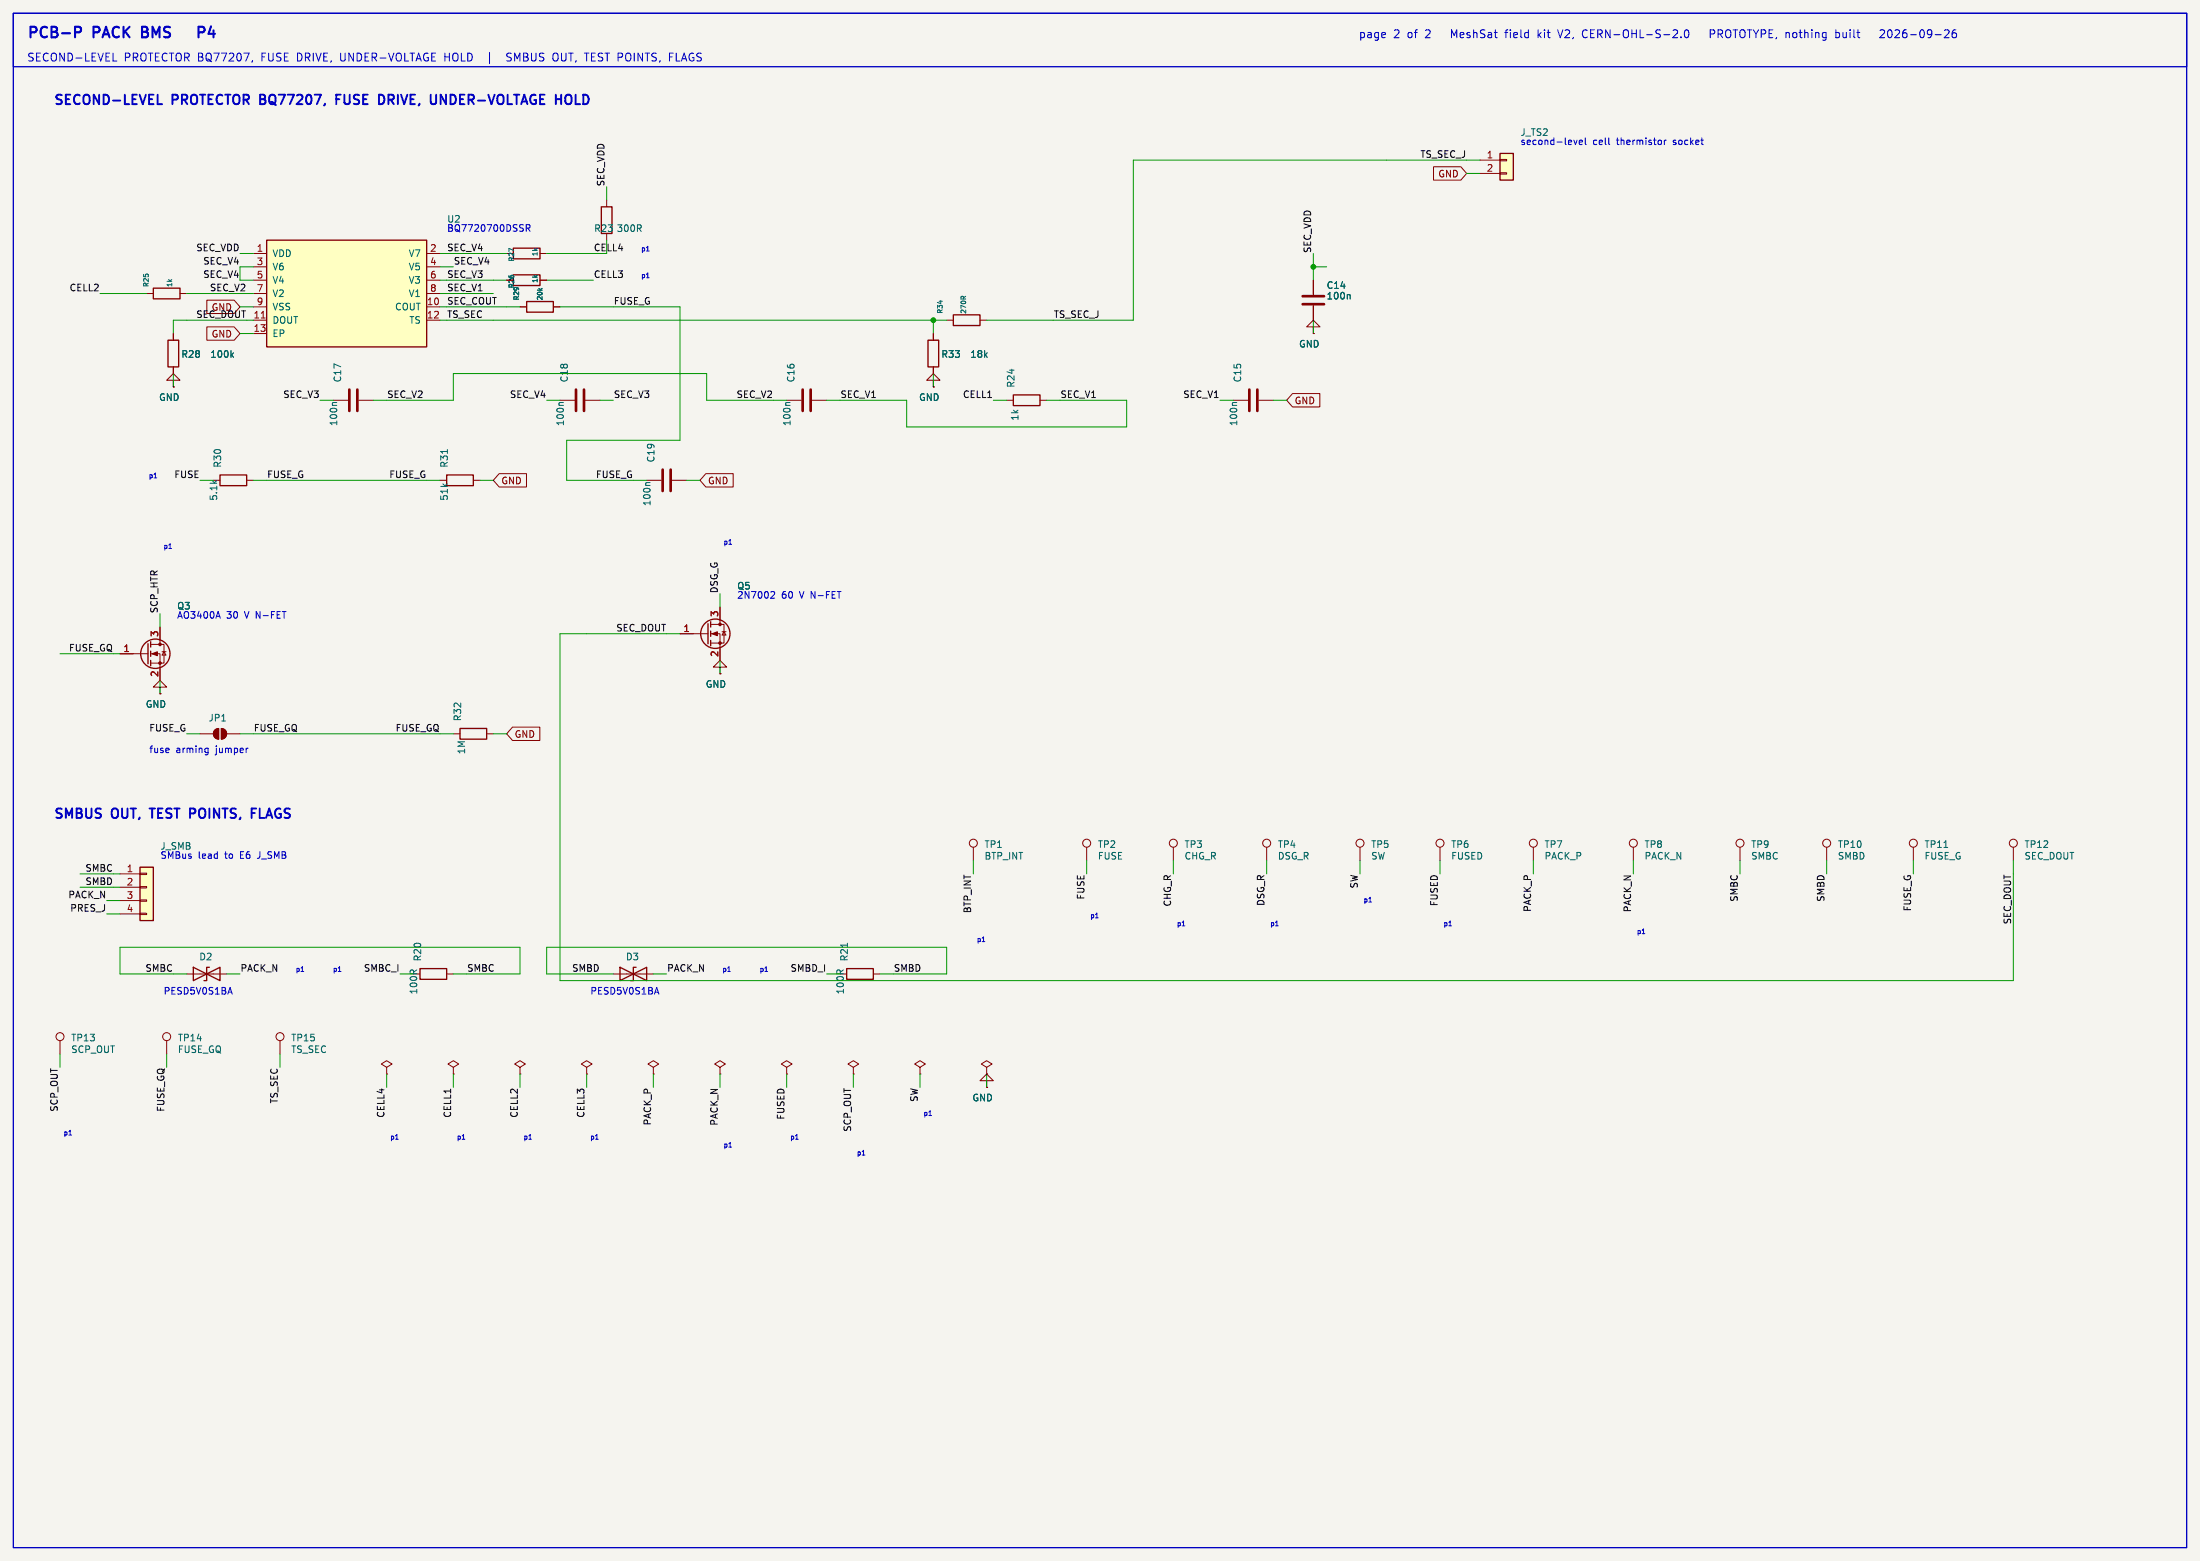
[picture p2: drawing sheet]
<svg xmlns="http://www.w3.org/2000/svg" width="419mm" height="297mm" viewBox="0 0 419 297" stroke-linecap="round" stroke-linejoin="round" font-family="sans-serif">
<path d="M-.1 0h419.2v297.2h-419.2z" fill="#f5f4ef" stroke="#f5f4ef" stroke-width=".19"/>
<path d="M97.8 47.2h5.1v2.1h-5.1z" fill="none" stroke="#840000" stroke-width=".25"/>
<path d="M96.5 48.3h1.3M102.9 48.3h1.2" fill="none" stroke="#840000" stroke-width=".19"/>
<path d="M50.8 45.7h30.5v20.3h-30.5z" fill="#ffffc2"/>
<path d="M114.6 39.4h2v5.1h-2zM29.2 54.9h5.1v2h-5.1zM50.8 45.7h30.5v20.3h-30.5zM32 64.8h2v5.1h-2z" fill="none" stroke="#840000" stroke-width=".25"/>
<g fill="none" stroke="#840000" stroke-width=".19">
<path d="M115.6 38.1v1.3M27.9 55.9h1.3M34.3 55.9h1.3M48.3 48.3h2.5M48.3 50.8h2.5M48.3 53.3h2.5M48.3 55.9h2.5M48.3 58.4h2.5M81.3 48.3h2.5M81.3 50.8h2.5M81.3 53.3h2.5M81.3 55.9h2.5"/>
<path d="M81.3 58.4h2.5M115.6 44.5v1.2M33 72.4h1.3l-1.3-1.3-1.3 1.3h1.3v1.3M33 73.7h.1M33 63.5v1.3M33 69.9v1.2M48.3 61h2.5M48.3 63.5h2.5M81.3 61h2.5"/>
</g>
<path d="M49.8 60.5h.7" fill="none" stroke="#a90000" stroke-width=".19"/>
<path d="M44.1 67.5l.4 .5M44.5 67.2l-.5 .5" fill="none" stroke="#006464" stroke-width=".19"/>
<path d="M26.7 165.1h2.5v10.2h-2.5z" fill="#ffffc2"/>
<g fill="none" stroke="#840000" stroke-width=".25">
<path d="M97.8 52.3h5.1v2.1h-5.1zM100.3 57.4h5.1v2h-5.1zM181.6 59.9h5.1v2.1h-5.1zM176.8 64.8h2v5.1h-2zM193 75.2h5.1v2h-5.1zM41.9 90.4h5.1v2.1h-5.1zM85.1 90.4h5.1v2.1h-5.1zM134.9 118.7v3.9M135.4 118.4v1M28.2 122.6v3.8M28.7 122.2v1M28.7 124v1"/>
<path d="M28.7 125.7v1M87.6 138.7h5.1v2h-5.1zM135.4 120.1v1.1M135.4 121.9v1M26.7 165.1h2.5v10.2h-2.5zM36.8 184.2v2.5l5.1-2.5v2.5zM39.9 184.2h-.5v2.5h-.5M80 184.4h5.1v2h-5.1zM118.1 184.2v2.5l5.1-2.5v2.5zM121.2 184.2h-.6v2.5h-.5M161.3 184.4h5.1v2h-5.1z"/>
<circle cx="29.6" cy="124.5" r="2.79"/>
<circle cx="136.3" cy="120.6" r="2.79"/>
</g>
<g fill="none" stroke="#840000" stroke-width=".19">
<path d="M96.5 53.3h1.3M99.1 58.4h1.2M102.9 53.3h1.2M105.4 58.4h1.3M63.5 76.2h2.8M68.3 76.2h2.8M106.7 76.2h2.8M111.5 76.2h2.8M149.9 76.2h2.8M154.7 76.2h2.8M177.8 72.4h1.3l-1.3-1.3-1.3 1.3h1.3v1.3M177.8 73.7h.1"/>
<path d="M177.8 63.5v1.3M177.8 69.9v1.2M180.3 61h1.3M186.7 61h1.3M191.8 76.2h1.2M198.1 76.2h1.3M234.9 76.2h2.8M239.8 76.2h2.8M250.2 62.2h1.3l-1.3-1.2-1.3 1.2h1.3v1.3M250.2 63.5h.1M40.6 91.4h1.3M47 91.4h1.3"/>
<path d="M83.8 91.4h1.3M90.2 91.4h1.2M123.2 91.4h2.8M128 91.4h2.8M30.5 119.4v3.3M135.4 118.9h2.5v3.5h-2.5M137.2 115.6v3.3M22.9 124.5h5.3M28.7 122.7h2.5v3.5h-2.5M28.7 124.5h1.8v5M30.5 130.8h1.2l-1.2-1.3-1.3 1.3h1.3v1.3M30.5 132.1h.1"/>
<path d="M30.9 124.1h.7M31.2 124.1l.4 .6h-.7zM38.1 139.7h2.5M40.9 139l.8-.3v2a1.02 1.02 0 0 1-1-.6 1.02 1.02 0 0 1 .2-1.1zM42.2 138.7a1.02 1.02 0 0 1 1 1 1.02 1.02 0 0 1-1 1zM43.2 139.7h2.5M86.4 139.7h1.2M92.7 139.7h1.3M129.5 120.7h5.4M135.4 120.7h1.8v5M137.2 127h1.2l-1.2-1.3-1.3 1.3h1.3v1.3M137.2 128.3h.1"/>
<path d="M137.5 120.3h.8M137.9 120.3l.4 .6h-.8zM22.9 166.4h3.8M22.9 168.9h3.8M22.9 171.5h3.8M22.9 174h3.8M26.7 166.2h1.2v.3h-1.2zM26.7 168.8h1.2v.2h-1.2zM26.7 171.3h1.2v.3h-1.2zM26.7 173.9h1.2v.2h-1.2zM185.4 161.3v2.5M207 161.3v2.5"/>
<path d="M223.5 161.3v2.5M241.3 161.3v2.5M259.1 161.3v2.5M274.3 161.3v2.5M292.1 161.3v2.5M311.1 161.3v2.5M364.5 161.3v2.5M383.5 161.3v2.5M11.4 198.1v2.6M31.7 198.1v2.6M35.6 185.4h7.6M53.3 198.1v2.6"/>
<path d="M85.1 185.4h1.3M116.8 185.4h7.7M166.4 185.4h1.2M73.7 203.2l1-.6-1-.7-1.1 .7 1.1 .6v1.3M73.7 204.5h.1M86.4 203.2l1-.6-1-.7-1.1 .7 1.1 .6v1.3M86.4 204.5h.1M99.1 203.2l1-.6-1-.7-1.1 .7 1.1 .6v1.3M99.1 204.5h.1M111.8 203.2l1-.6-1-.7-1.1 .7 1.1 .6v1.3M111.8 204.5h.1M124.5 203.2l1-.6-1-.7-1.1 .7 1.1 .6v1.3"/>
<path d="M124.5 204.5h.1M137.2 203.2l1-.6-1-.7-1.1 .7 1.1 .6v1.3M137.2 204.5h.1M149.9 203.2l1-.6-1-.7-1.1 .7 1.1 .6v1.3M149.9 204.5h.1M162.6 203.2l1-.6-1-.7-1.1 .7 1.1 .6v1.3M162.6 204.5h.1M175.3 203.2l1-.6-1-.7-1.1 .7 1.1 .6v1.3M175.3 204.5h.1M188 203.2l1-.6-1-.7-1.1 .7 1.1 .6v1.3M188 204.5h.1M188 205.7h1.2l-1.2-1.2-1.3 1.2h1.3v1.3"/>
<path d="M188 207h.1"/>
<circle cx="185.4" cy="160.5" r=".76"/>
<circle cx="207" cy="160.5" r=".76"/>
<circle cx="223.5" cy="160.5" r=".76"/>
<circle cx="241.3" cy="160.5" r=".76"/>
<circle cx="259.1" cy="160.5" r=".76"/>
<circle cx="274.3" cy="160.5" r=".76"/>
<circle cx="292.1" cy="160.5" r=".76"/>
<circle cx="311.2" cy="160.5" r=".76"/>
<circle cx="364.5" cy="160.5" r=".76"/>
<circle cx="383.5" cy="160.5" r=".76"/>
<circle cx="11.4" cy="197.4" r=".76"/>
<circle cx="31.8" cy="197.4" r=".76"/>
<circle cx="53.3" cy="197.4" r=".76"/>
</g>
<path d="M66.5 74.2v4M68.1 74.2v4M109.7 74.2v4M111.3 74.2v4M152.9 74.2v4M154.4 74.2v4M238 74.2v4M239.5 74.2v4M126.2 89.4v4.1M127.8 89.4v4.1" fill="none" stroke="#840000" stroke-width=".51"/>
<path d="M183.1 56.5h.4M184 56.4l-.5 .3M64.2 76.6h-.7l-.2 .2M107.3 76.6h-.6l-.2 .2M150.5 76.6h-.7l-.1 .2M235.6 76.6h-.7l-.1 .2M85.2 85.6v.7M123.8 91.9h-.6l-.2 .2M161.4 179.6v.7M370.3 161.3h.7" fill="none" stroke="#006464" stroke-width=".19"/>
<g fill="#840000" stroke="#840000" stroke-width=".19">
<path d="M135.6 120.7l1.1-.4v.7z"/>
<path d="M40.9 139l.8-.3v2a1.02 1.02 0 0 1-1-.6 1.02 1.02 0 0 1 .2-1.1z"/>
<path d="M42.2 138.7a1.02 1.02 0 0 1 1 1 1.02 1.02 0 0 1-1 1z"/>
<path d="M29 124.5l1-.4v.7z"/>
<circle cx="137.2" cy="118.9" r=".25"/>
<circle cx="137.2" cy="122.4" r=".25"/>
<circle cx="30.5" cy="122.7" r=".25"/>
<circle cx="30.5" cy="126.2" r=".25"/>
</g>
<path d="M285.7 29.2h2.6v5.1h-2.6z" fill="#ffffc2"/>
<path d="M285.7 29.2h2.6v5.1h-2.6z" fill="none" stroke="#840000" stroke-width=".25"/>
<g fill="none" stroke="#840000" stroke-width=".19">
<path d="M273.1 31.7h5.2l1.1 1.3-1.1 1.3h-5.2zM281.9 30.5h3.8M281.9 33h3.8M285.7 30.4h1.3v.2h-1.3zM285.7 32.9h1.3v.2h-1.3zM39.4 57.1h5.2l1.1 1.3-1.1 1.3h-5.2zM96.5 53.3h1.3M99.1 58.4h1.2M102.9 53.3h1.2M105.4 58.4h1.3M250.2 53.3v2.8M250.2 58.2v2.8"/>
<path d="M33 73.7h.1M33 63.5v1.3M33 69.9v1.2M39.4 62.2h5.2l1.1 1.3-1.1 1.3h-5.2zM177.8 73.7h.1M177.8 63.5v1.3M177.8 69.9v1.2M246.2 74.9h5.2v2.6h-5.2l-1.1-1.3zM250.2 63.5h.1M95.1 90.2h5.2v2.5h-5.2l-1.1-1.3zM134.5 90.2h5.2v2.5h-5.2l-1.2-1.3zM30.5 119.4v2.5"/>
<path d="M137.2 115.6v2.5M22.9 124.5h2.5M30.5 132.1h.1M30.5 127v2.5M97.6 138.4h5.2v2.6h-5.2l-1.1-1.3zM129.5 120.7h2.6M137.2 128.3h.1M137.2 123.2v2.5M331.5 161.3v2.5M348 161.3v2.5M188 204.5h.1M188 207h.1"/>
<circle cx="331.5" cy="160.5" r=".76"/>
<circle cx="348" cy="160.5" r=".76"/>
</g>
<path d="M248.2 56.4h4M248.2 57.9h4" fill="none" stroke="#840000" stroke-width=".51"/>
<path d="M257 56.1l.2 .2v.6M44.1 67.5l.4 .5M44.5 67.2l-.5 .5" fill="none" stroke="#006464" stroke-width=".19"/>
<g fill="none" stroke="#009600" stroke-width=".19">
<path d="M115.6 35.6v2.5M279.4 33h2.5M281.9 30.5h-66v30.5h-27.9M19 55.9h8.9M35.6 55.9h12.7M45.7 58.4h2.6M45.7 48.3h2.6M48.3 50.8h-2.6v2.5h2.6M83.8 58.4h15.3M83.8 50.8h2.6M83.8 53.3h12.7M83.8 55.9h10.2"/>
<path d="M83.8 48.3h12.7M104.1 53.3h8.9M104.1 48.3h8.9M106.7 58.4h22.8v25.4h-21.6v7.6h15.3M115.6 45.7v2.6M250.2 48.3v5M250.2 50.8h2.5M33 71.1v2.6M45.7 63.5h2.6M48.3 61h-15.3v2.5M61 76.2h2.5M71.1 76.2h15.3v-5.1h48.2v5.1h15.3"/>
<path d="M83.8 61h96.5M104.1 76.2h2.6M114.3 76.2h2.5M157.5 76.2h15.2v5.1h41.9v-5.1h-15.2M177.8 61v2.5M177.8 71.1v2.6M189.2 76.2h2.6M232.4 76.2h2.5M242.6 76.2h2.5M250.2 61v2.5M38.1 91.4h2.5M48.3 91.4h35.5"/>
<path d="M91.4 91.4h2.6M130.8 91.4h2.5M30.5 116.8v2.6M137.2 113v2.6M11.4 124.5h11.5M30.5 129.5v2.6M35.6 139.7h2.5M45.7 139.7h40.7M94 139.7h2.5M129.5 120.7h-22.8v66h276.8v-22.9M137.2 125.7v2.6M15.2 168.9h7.7"/>
<path d="M15.2 166.4h7.7M20.3 171.5h2.6M20.3 174h2.6M185.4 163.8v2.6M207 163.8v2.6M223.5 163.8v2.6M241.3 163.8v2.6M259.1 163.8v2.6M274.3 163.8v2.6M292.1 163.8v2.6M311.1 163.8v2.6M331.5 163.8v2.6"/>
<path d="M348 163.8v2.6M364.5 163.8v2.6M35.6 185.4h-12.7v-5.1h76.2v5.1h-12.7M43.2 185.4h2.5M76.2 185.4h2.5M116.8 185.4h-12.7v-5.1h76.2v5.1h-12.7M124.5 185.4h2.5M157.5 185.4h2.5M11.4 200.7v2.5M31.7 200.7v2.5M53.3 200.7v2.5M73.7 204.5v2.5"/>
<path d="M86.4 204.5v2.5M99.1 204.5v2.5M111.8 204.5v2.5M124.5 204.5v2.5M137.2 204.5v2.5M149.9 204.5v2.5M162.6 204.5v2.5M175.3 204.5v2.5M188 204.5v2.5"/>
</g>
<g fill="none" stroke="#0000c2" stroke-width=".19">
<path d="M21.5 11.6h.8M48.1 11.5l-.1 .3M93.3 10v2.1M96.5 11.5l.6 .1M97.2 10.1h-.4l-.3 .3 .2 .4 .4 .1M105.7 10.1l.4 .1M106.1 11.5l-.4 .1M127.5 10.1h.8M286.7 6.2h.5M293 5.7v1.5M293.2 6.6l.4 .6M293.6 6.2l-.6 .5"/>
<path d="M296.7 5.7l.5 1.5M301.5 6.8l.2 .3 .4 .1M302.1 5.7h-.4l-.2 .3M320.2 7v.2M321 5.8l.2-.1a.8 .8 0 0 1 .5 .7 .8 .8 0 0 1-.5 .8l-.2-.2-.1-.4zM325.8 6.5l.7-.1 .2-.2-.1-.4-.2-.1h-.6v1.5M349.7 6.2h.5l.2 .3-.1 .6h-.6M349.7 5.7v1.5M358.2 5.8l.5-.1 .2 .1 .1 .3-.9 1.1h.9M359.9 5.7a.94 .94 0 0 0 0 1.5M371.9 6.5l.3-.3 .4 .1 .1 .2v.4l-.3 .3-.4-.1-.1-.2M372.6 5.7a.59 .59 0 0 0-.7 .6"/>
<path d="M299.8 26.7l.3 .8 .3-.8M300.8 27.1l.7-.1-.1-.3h-.4l-.2 .2 .1 .6h.5M302 26.3v1l.2 .2M306.5 27.5h.2M317.1 26.7v.8M317.4 26.7l-.3 .2M100.2 43.4h.7l.1-.2-.1-.3-.7-.1v1.2M100.6 43.4l.4 .6M123.1 47.8h.6M123.1 52.9h.6M29.3 91h.6M32.2 104.4h.5"/>
<path d="M41.6 116.4l.4 1.3M138.8 103.6h.6M147 112.6l.5 .1 .1 .3-.8 .9h.8M39.3 142.4l.3 .1M39.6 142.4v1.1l-.2 .2M39.6 143.2l-.3 .1M47.1 142.4h.2M187.1 179.3h.5M208.7 174.7h.5M225.2 176.3h.5M243 176.3h.5M260.8 171.7h.5"/>
<path d="M276 176.3h.5M312.8 177.8h.6M43.8 188l.4 1.3M57.3 185h.6M64.4 185h.6M125.1 188l.4 1.3M138.6 185h.5M145.7 185h.5M13.1 216.1h.5M75.3 216.9h.6M88 216.9h.6M100.7 216.9h.6"/>
<path d="M113.4 216.9h.6M138.8 218.4h.6M151.5 216.9h.6M164.2 219.9h.6M176.9 212.4h.6"/>
</g>
<path d="M30 19.8h.9M64.1 18.9h.6M64.9 18h-.8v1.8M72.9 18.1l.3 .7-.1 .6-.2 .3M83.9 19.8v-1.8l1.1 1.8M108.9 18.6a.6 .6 0 0 0-.6-.6 .6 .6 0 0 0-.6 .6v.6a.6 .6 0 0 0 .6 .7 .6 .6 0 0 0 .6-.7M28.5 153.9h1M36.2 153.9l.9 .1M37.1 154.8l-.9 .1M47.9 153.9h.9M47.9 154.8h.6" fill="none" stroke="#0000c2" stroke-width=".36"/>
<path d="M14.3 5.1h.8a.54 .54 0 0 1 .4 .5 .54 .54 0 0 1-.4 .6h-.8M27.1 6.1h.6M27.7 5.1h-.6v2h.7M37.8 6.2h.8a.54 .54 0 0 0 .4-.6 .54 .54 0 0 0-.4-.5h-.8v2M40.2 5l-.5 1.4h1.3M40.7 5.8v1.3" fill="none" stroke="#0000c2" stroke-width=".4"/>
<path d="M2.5 2.5h414.1v10.2h-414.1zM2.5 2.5h414.1v292.1h-414.1z" fill="none" stroke="#0000c2" stroke-width=".25"/>
<g fill="#009600" stroke="#009600" stroke-width=".19">
<circle cx="250.2" cy="50.8" r=".46"/>
<circle cx="177.8" cy="61" r=".46"/>
</g>
<g font-size="2.8" fill="#0000c2">
<text x="5.1" y="7.4">PCB-P</text>
<text x="17.9" y="7.4">PACK</text>
<text x="27.9" y="7.4">BMS</text>
</g>
<g font-size="2.5" fill="#0000c2">
<text x="10.2" y="20.1">SECOND-LEVEL</text>
<text x="32.9" y="20.1">PROTECTOR BQ77207,</text>
<text x="65.5" y="20.1">FUSE</text>
<text x="74.4" y="20.1">DRIVE,</text>
<text x="85" y="20.1">UNDER-VOLTAGE</text>
<text x="109.5" y="20.1">HOLD</text>
<text x="10.2" y="156">SMBUS</text>
<text x="21.4" y="156">OUT,</text>
<text x="29.5" y="156">TEST</text>
<text x="37.7" y="156">POINTS,</text>
<text x="50.2" y="156">FLAGS</text>
</g>
<g font-size="2.1" fill="#0000c2">
<text x="5.1" y="11.8">SECOND-LEVEL</text>
<text x="23.6" y="11.8">PROTECTOR BQ77207,</text>
<text x="49.9" y="11.8">FUSE DRIVE, UNDER-VOLTAGE</text>
<text x="85.2" y="11.8">HOLD</text>
<text x="97.7" y="11.8">SMBUS</text>
<text x="106.7" y="11.8">OUT, TEST POINTS,</text>
<text x="129.3" y="11.8">FLAGS</text>
<text x="258.8" y="7.4">page</text>
<text x="265.4" y="7.4">2</text>
<text x="268.2" y="7.4">of</text>
<text x="271.7" y="7.4">2</text>
<text x="277" y="7.4">MeshSat</text>
<text x="287.5" y="7.4">field</text>
<text x="293.8" y="7.4">kit</text>
<text x="297.9" y="7.4">V2,</text>
<text x="302.6" y="7.4">CERN-OHL-S-2.0</text>
<text x="327.4" y="7.4">PROTOTYPE, nothing</text>
<text x="351.6" y="7.4">built</text>
<text x="360.6" y="7.4">2026-09-26</text>
</g>
<g font-size="1.8" fill="#0000c2">
<text x="289.6" y="27.7">second-level</text>
<text x="289.6" y="26.1">J_TS2</text>
<text x="303.4" y="27.7">cell</text>
<text x="308.1" y="27.7">thermistor</text>
<text x="319" y="27.7">socket</text>
<text x="85.1" y="44.2">BQ7720700DSSR</text>
<text x="85.1" y="42.6">U2</text>
<text x="33.6" y="117.9">AO3400A</text>
<text x="43.2" y="117.9">30</text>
<text x="46.8" y="117.9">V N-FET</text>
<text x="140.3" y="114.1">2N7002</text>
<text x="148.9" y="114.1">60</text>
<text x="152.5" y="114.1">V N-FET</text>
<text x="28.3" y="143.5">fuse</text>
<text x="33.5" y="143.5">arming</text>
<text x="41.2" y="143.5">jumper</text>
<text x="30.5" y="163.6">SMBus</text>
<text x="37.8" y="163.6">lead</text>
<text x="43" y="163.6">to</text>
<text x="46" y="163.6">E6</text>
<text x="49.6" y="163.6">J_SMB</text>
<text x="31.1" y="189.4">PESD5V0S1BA</text>
<text x="112.4" y="189.4">PESD5V0S1BA</text>
</g>
<g font-size="1.8" fill="#0f0f0f">
<text x="115.2" y="35.6" transform="rotate(-90 115.2 35.6)">SEC_VDD</text>
<text x="270.5" y="30.1">TS_SEC_J</text>
<text x="37.3" y="47.9">SEC_VDD</text>
<text x="85.1" y="47.9">SEC_V4</text>
<text x="38.6" y="50.5">SEC_V4</text>
<text x="38.6" y="53">SEC_V4</text>
<text x="85.1" y="53">SEC_V3</text>
<text x="86.4" y="50.5">SEC_V4</text>
<text x="113" y="53">CELL3</text>
<text x="249.8" y="48.3" transform="rotate(-90 249.8 48.3)">SEC_VDD</text>
<text x="13.2" y="55.5">CELL2</text>
<text x="39.9" y="55.5">SEC_V2</text>
<text x="40.2" y="59.4">GND</text>
<text x="85.1" y="55.5">SEC_V1</text>
<text x="85.1" y="58.1">SEC_COUT</text>
<text x="116.8" y="58.1">FUSE_G</text>
<text x="37.3" y="60.6">SEC_DOUT</text>
<text x="85.1" y="60.6">TS_SEC</text>
<text x="200.7" y="60.6">TS_SEC_J</text>
<text x="53.9" y="75.9">SEC_V3</text>
<text x="73.7" y="75.9">SEC_V2</text>
<text x="97" y="75.9">SEC_V4</text>
<text x="116.8" y="75.9">SEC_V3</text>
<text x="140.2" y="75.9">SEC_V2</text>
<text x="160" y="75.9">SEC_V1</text>
<text x="183.3" y="75.9">CELL1</text>
<text x="201.9" y="75.9">SEC_V1</text>
<text x="225.3" y="75.9">SEC_V1</text>
<text x="33.1" y="91.1">FUSE</text>
<text x="50.8" y="91.1">FUSE_G</text>
<text x="74.1" y="91.1">FUSE_G</text>
<text x="113.4" y="91.1">FUSE_G</text>
<text x="136.8" y="113" transform="rotate(-90 136.8 113)">DSG_G</text>
<text x="30.1" y="116.8" transform="rotate(-90 30.1 116.8)">SCP_HTR</text>
<text x="13" y="124.1">FUSE_GQ</text>
<text x="117.3" y="120.3">SEC_DOUT</text>
<text x="28.3" y="139.4">FUSE_G</text>
<text x="48.3" y="139.4">FUSE_GQ</text>
<text x="75.3" y="139.4">FUSE_GQ</text>
<text x="16.2" y="166">SMBC</text>
<text x="12.9" y="171.1">PACK_N</text>
<text x="13.3" y="173.6">PRES_J</text>
<text x="16.2" y="168.6">SMBD</text>
<text x="185.1" y="174" transform="rotate(-90 185.1 174)">BTP_INT</text>
<text x="206.7" y="171.4" transform="rotate(-90 206.7 171.4)">FUSE</text>
<text x="223.2" y="172.7" transform="rotate(-90 223.2 172.7)">CHG_R</text>
<text x="241" y="172.6" transform="rotate(-90 241 172.6)">DSG_R</text>
<text x="258.7" y="169.2" transform="rotate(-90 258.7 169.2)">SW</text>
<text x="274" y="172.6" transform="rotate(-90 274 172.6)">FUSED</text>
<text x="291.8" y="173.7" transform="rotate(-90 291.8 173.7)">PACK_P</text>
<text x="310.8" y="173.8" transform="rotate(-90 310.8 173.8)">PACK_N</text>
<text x="331.1" y="171.8" transform="rotate(-90 331.1 171.8)">SMBC</text>
<text x="347.6" y="171.8" transform="rotate(-90 347.6 171.8)">SMBD</text>
<text x="364.1" y="173.6" transform="rotate(-90 364.1 173.6)">FUSE_G</text>
<text x="383.2" y="176.1" transform="rotate(-90 383.2 176.1)">SEC_DOUT</text>
<text x="27.6" y="185.1">SMBC</text>
<text x="45.7" y="185.1">PACK_N</text>
<text x="69.2" y="185.1">SMBC_I</text>
<text x="88.9" y="185.1">SMBC</text>
<text x="108.9" y="185.1">SMBD</text>
<text x="127" y="185.1">PACK_N</text>
<text x="150.5" y="185.1">SMBD_I</text>
<text x="170.2" y="185.1">SMBD</text>
<text x="174.9" y="209.9" transform="rotate(-90 174.9 209.9)">SW</text>
<text x="11.1" y="211.7" transform="rotate(-90 11.1 211.7)">SCP_OUT</text>
<text x="31.4" y="211.7" transform="rotate(-90 31.4 211.7)">FUSE_GQ</text>
<text x="53" y="210.2" transform="rotate(-90 53 210.2)">TS_SEC</text>
<text x="73.3" y="212.9" transform="rotate(-90 73.3 212.9)">CELL4</text>
<text x="86" y="212.9" transform="rotate(-90 86 212.9)">CELL1</text>
<text x="98.7" y="212.9" transform="rotate(-90 98.7 212.9)">CELL2</text>
<text x="111.4" y="212.9" transform="rotate(-90 111.4 212.9)">CELL3</text>
<text x="124.1" y="214.3" transform="rotate(-90 124.1 214.3)">PACK_P</text>
<text x="136.8" y="214.4" transform="rotate(-90 136.8 214.4)">PACK_N</text>
<text x="149.5" y="213.3" transform="rotate(-90 149.5 213.3)">FUSED</text>
<text x="162.2" y="215.6" transform="rotate(-90 162.2 215.6)">SCP_OUT</text>
</g>
<g font-size="1.8" fill="#840000">
<text x="273.9" y="34">GND</text>
<text x="40.2" y="64.5">GND</text>
<text x="246.5" y="77.2">GND</text>
<text x="95.4" y="92.4">GND</text>
<text x="134.8" y="92.4">GND</text>
<text x="97.9" y="140.7">GND</text>
</g>
<g font-size="1.8" fill="#a90000">
<text x="283.1" y="30.2">1</text>
<text x="283.1" y="32.8">2</text>
<text x="48.8" y="48">1</text>
<text x="48.8" y="50.5">3</text>
<text x="48.8" y="53.1">5</text>
<text x="81.8" y="48">2</text>
<text x="81.8" y="50.5">4</text>
<text x="81.8" y="53.1">6</text>
<text x="48.8" y="55.6">7</text>
<text x="48.8" y="58.2">9</text>
<text x="81.2" y="58.2">10</text>
<text x="81.8" y="55.6">8</text>
<text x="48.2" y="60.7">11</text>
<text x="48.2" y="63.2">13</text>
<text x="81.2" y="60.7">12</text>
<text x="136.9" y="117.5" transform="rotate(-90 136.9 117.5)">3</text>
<text x="23.4" y="124.2">1</text>
<text x="30.2" y="121.4" transform="rotate(-90 30.2 121.4)">3</text>
<text x="130.1" y="120.4">1</text>
<text x="136.9" y="125.2" transform="rotate(-90 136.9 125.2)">2</text>
<text x="30.2" y="129" transform="rotate(-90 30.2 129)">2</text>
<text x="24.1" y="166.1">1</text>
<text x="24.1" y="168.7">2</text>
<text x="24.1" y="171.2">3</text>
<text x="24.1" y="173.7">4</text>
</g>
<text font-size="1.8" fill="#009600" x="113" y="47.9">CELL4</text>
<g font-size="1.8" fill="#006464">
<text x="113.1" y="44.4">R23</text>
<text x="117.4" y="44.4">300R</text>
<text x="51.8" y="49.1">VDD</text>
<text x="51.8" y="51.7">V6</text>
<text x="77.8" y="49.1">V7</text>
<text x="77.8" y="51.7">V5</text>
<text x="51.8" y="54.2">V4</text>
<text x="51.8" y="56.7">V2</text>
<text x="51.8" y="59.3">VSS</text>
<text x="75.2" y="59.3">COUT</text>
<text x="77.8" y="54.2">V3</text>
<text x="77.8" y="56.7">V1</text>
<text x="252.6" y="57.2">100n</text>
<text x="252.6" y="55.2">C14</text>
<text x="51.8" y="61.8">DOUT</text>
<text x="51.8" y="64.4">EP</text>
<text x="77.9" y="61.8">TS</text>
<text x="34.4" y="68.3">R28</text>
<text x="40" y="68.3">100k</text>
<text x="179.2" y="68.3">R33</text>
<text x="184.7" y="68.3">18k</text>
<text x="247.4" y="66.4">GND</text>
<text x="30.2" y="76.5">GND</text>
<text x="65.2" y="72.9" transform="rotate(-90 65.2 72.9)">C17</text>
<text x="108.4" y="72.9" transform="rotate(-90 108.4 72.9)">C18</text>
<text x="151.5" y="72.9" transform="rotate(-90 151.5 72.9)">C16</text>
<text x="175" y="76.5">GND</text>
<text x="193.5" y="73.9" transform="rotate(-90 193.5 73.9)">R24</text>
<text x="236.6" y="72.9" transform="rotate(-90 236.6 72.9)">C15</text>
<text x="64.4" y="81.2" transform="rotate(-90 64.4 81.2)">100n</text>
<text x="107.6" y="81.2" transform="rotate(-90 107.6 81.2)">100n</text>
<text x="150.8" y="81.2" transform="rotate(-90 150.8 81.2)">100n</text>
<text x="194.2" y="80.2" transform="rotate(-90 194.2 80.2)">1k</text>
<text x="235.9" y="81.2" transform="rotate(-90 235.9 81.2)">100n</text>
<text x="42.3" y="89.1" transform="rotate(-90 42.3 89.1)">R30</text>
<text x="85.5" y="89.1" transform="rotate(-90 85.5 89.1)">R31</text>
<text x="124.9" y="88.1" transform="rotate(-90 124.9 88.1)">C19</text>
<text x="41.6" y="95.4" transform="rotate(-90 41.6 95.4)">5.1k</text>
<text x="85.5" y="95.4" transform="rotate(-90 85.5 95.4)">51k</text>
<text x="124.1" y="96.5" transform="rotate(-90 124.1 96.5)">100n</text>
<text x="140.3" y="112.4">Q5</text>
<text x="33.7" y="116.2">Q3</text>
<text x="134.3" y="131.1">GND</text>
<text x="27.7" y="134.9">GND</text>
<text x="39.7" y="137.5">JP1</text>
<text x="88" y="137.4" transform="rotate(-90 88 137.4)">R32</text>
<text x="88.8" y="143.7" transform="rotate(-90 88.8 143.7)">1M</text>
<text x="30.5" y="162">J_SMB</text>
<text x="187.5" y="161.6">TP1</text>
<text x="209" y="161.6">TP2</text>
<text x="225.6" y="161.6">TP3</text>
<text x="243.3" y="161.6">TP4</text>
<text x="261.1" y="161.6">TP5</text>
<text x="276.4" y="161.6">TP6</text>
<text x="294.1" y="161.6">TP7</text>
<text x="313.2" y="161.6">TP8</text>
<text x="333.5" y="161.6">TP9</text>
<text x="350" y="161.6">TP10</text>
<text x="366.5" y="161.6">TP11</text>
<text x="385.6" y="161.6">TP12</text>
<text x="187.5" y="163.8">BTP_INT</text>
<text x="209" y="163.8">FUSE</text>
<text x="225.6" y="163.8">CHG_R</text>
<text x="243.3" y="163.8">DSG_R</text>
<text x="261.1" y="163.8">SW</text>
<text x="276.4" y="163.8">FUSED</text>
<text x="294.1" y="163.8">PACK_P</text>
<text x="313.2" y="163.8">PACK_N</text>
<text x="333.5" y="163.8">SMBC</text>
<text x="350" y="163.8">SMBD</text>
<text x="366.5" y="163.8">FUSE_G</text>
<text x="385.6" y="163.8">SEC_DOUT</text>
<text x="37.9" y="183">D2</text>
<text x="80.4" y="183.1" transform="rotate(-90 80.4 183.1)">R20</text>
<text x="119.1" y="183">D3</text>
<text x="161.7" y="183.1" transform="rotate(-90 161.7 183.1)">R21</text>
<text x="79.7" y="189.4" transform="rotate(-90 79.7 189.4)">100R</text>
<text x="161" y="189.4" transform="rotate(-90 161 189.4)">100R</text>
<text x="13.5" y="200.7">SCP_OUT</text>
<text x="13.5" y="198.4">TP13</text>
<text x="33.8" y="200.7">FUSE_GQ</text>
<text x="33.8" y="198.4">TP14</text>
<text x="55.4" y="198.4">TP15</text>
<text x="55.4" y="200.7">TS_SEC</text>
<text x="185.1" y="209.9">GND</text>
</g>
<g font-size="1.3" fill="#0000c2">
<text x="122.1" y="47.9">p1</text>
<text x="122.1" y="53">p1</text>
<text x="28.3" y="91.1">p1</text>
<text x="31.1" y="104.5">p1</text>
<text x="137.8" y="103.7">p1</text>
<text x="259.7" y="171.9">p1</text>
<text x="186" y="179.4">p1</text>
<text x="207.6" y="174.9">p1</text>
<text x="224.1" y="176.4">p1</text>
<text x="241.9" y="176.4">p1</text>
<text x="274.9" y="176.4">p1</text>
<text x="311.7" y="177.9">p1</text>
<text x="56.3" y="185.1">p1</text>
<text x="63.3" y="185.1">p1</text>
<text x="137.5" y="185.1">p1</text>
<text x="144.6" y="185.1">p1</text>
<text x="175.9" y="212.5">p1</text>
<text x="12" y="216.2">p1</text>
<text x="74.3" y="217">p1</text>
<text x="87" y="217">p1</text>
<text x="99.7" y="217">p1</text>
<text x="112.4" y="217">p1</text>
<text x="137.8" y="218.5">p1</text>
<text x="150.5" y="217">p1</text>
<text x="163.2" y="220">p1</text>
</g>
<g font-size="1.3" fill="#006464">
<text x="98.1" y="49.9" transform="rotate(-90 98.1 49.9)">R27</text>
<text x="102.6" y="54" transform="rotate(-90 102.6 54)">1k</text>
<text x="102.6" y="48.9" transform="rotate(-90 102.6 48.9)">1k</text>
<text x="28.5" y="54.8" transform="rotate(-90 28.5 54.8)">R25</text>
<text x="33" y="54.8" transform="rotate(-90 33 54.8)">1k</text>
<text x="98.1" y="55" transform="rotate(-90 98.1 55)">R26</text>
<text x="99.1" y="57.3" transform="rotate(-90 99.1 57.3)">R29</text>
<text x="103.5" y="57.3" transform="rotate(-90 103.5 57.3)">20k</text>
<text x="179.8" y="59.8" transform="rotate(-90 179.8 59.8)">R34</text>
<text x="184.2" y="59.8" transform="rotate(-90 184.2 59.8)">270R</text>
</g>
</svg>
